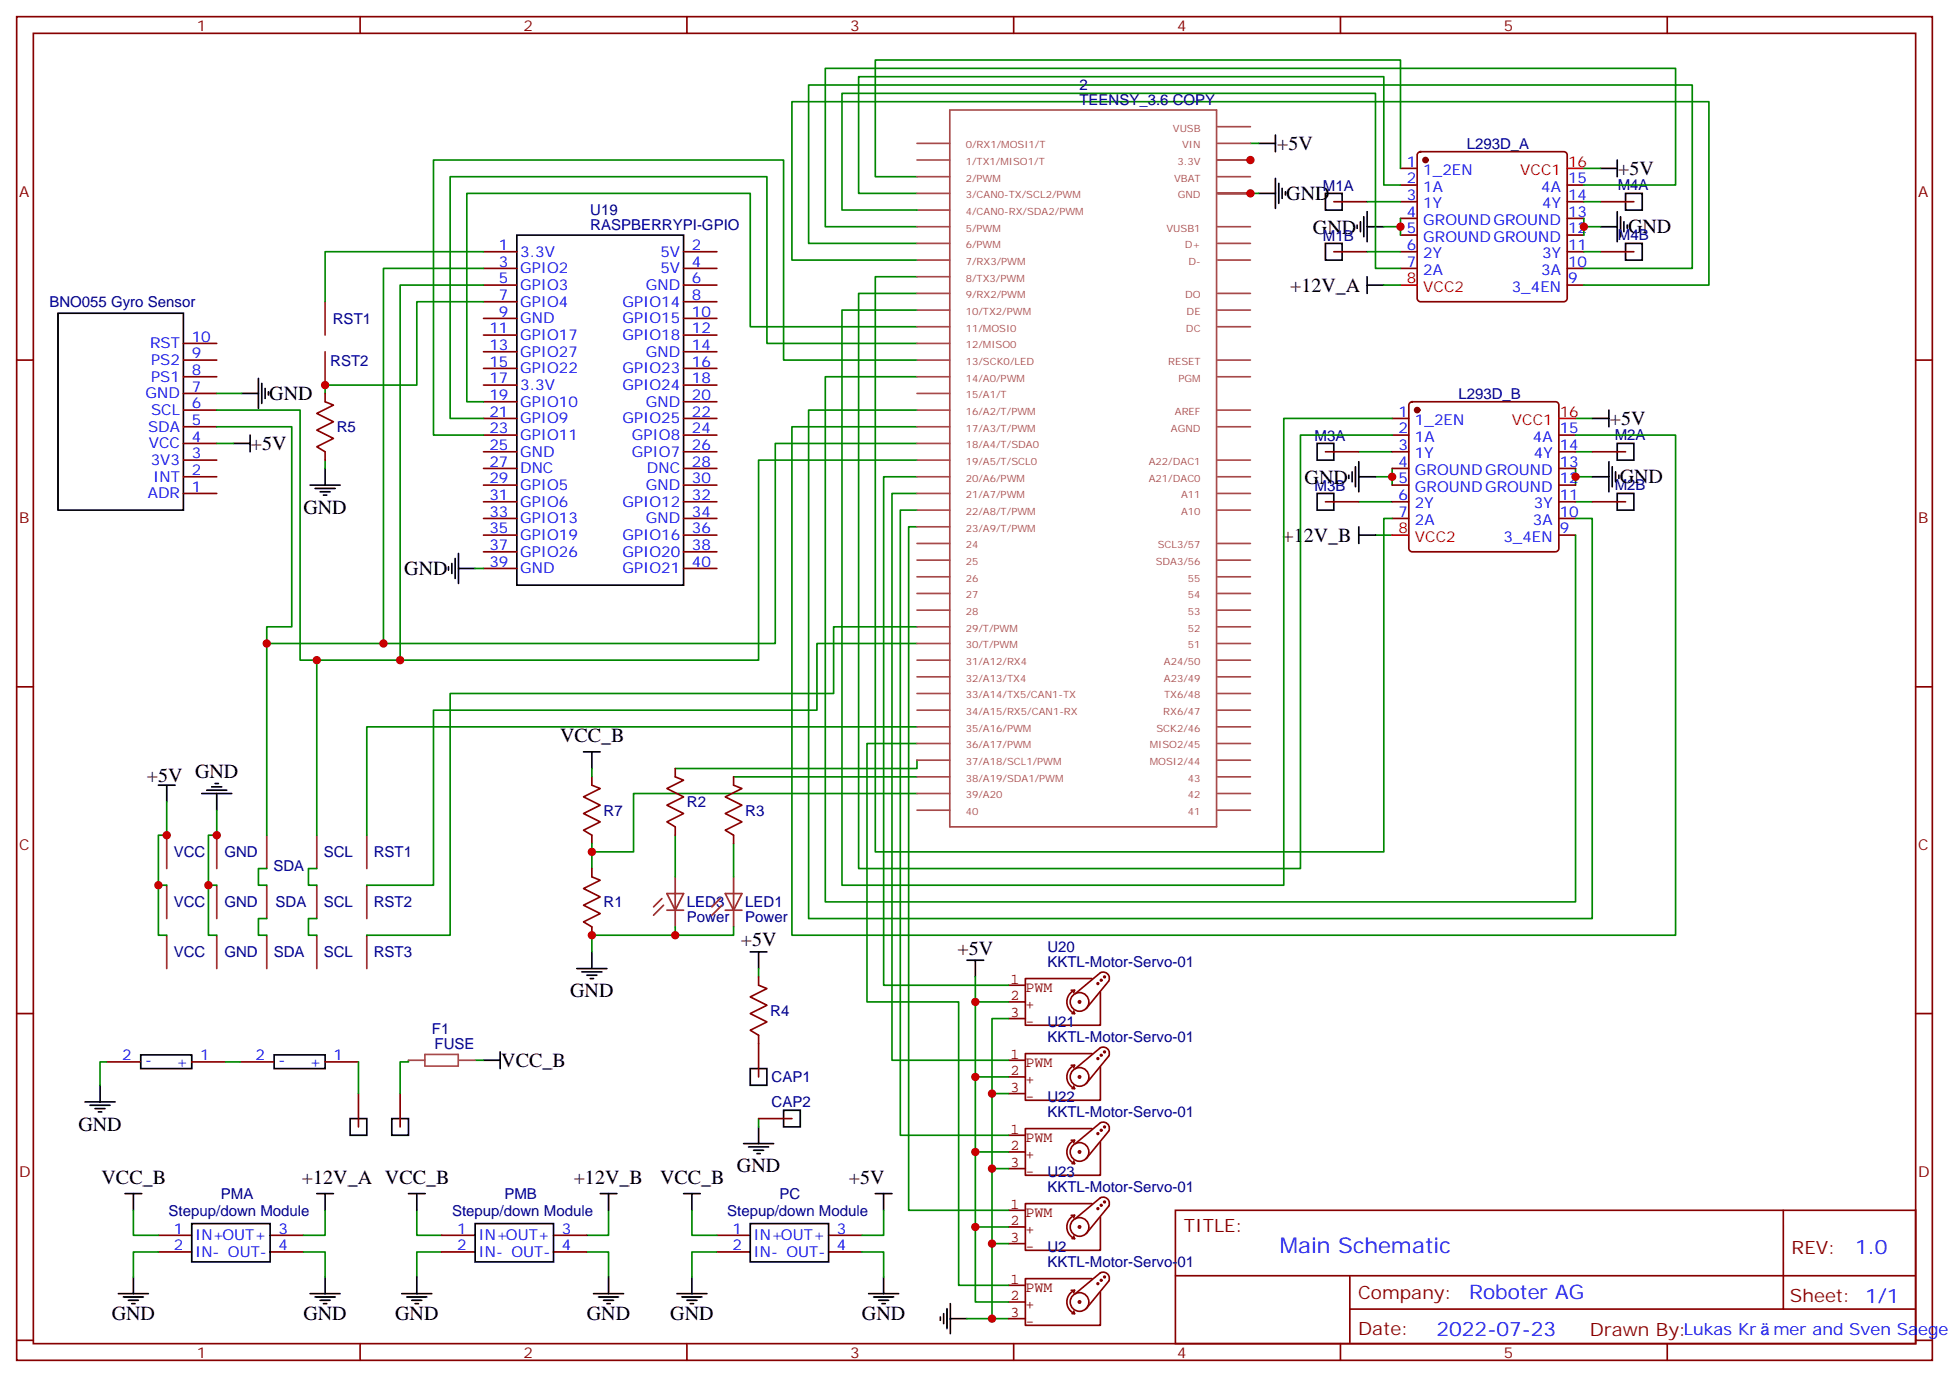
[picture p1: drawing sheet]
<svg xmlns="http://www.w3.org/2000/svg" width="412mm" height="292mm" viewBox="0 0 412 292" stroke-linecap="round" stroke-linejoin="round" font-family="sans-serif">
<g fill="none" stroke="#870000" stroke-width=".35">
<path d="M3.5 3.5h405.4v284.4h-405.4zM7.1 7.1h398.2v277.2h-398.2zM76.2 3.5v3.6M145.3 3.5v3.6M214.5 3.5v3.6M283.6 3.5v3.6M352.8 3.5v3.6M296.3 35.6h3.6M296.3 39.2h3.6M300.1 32.3l.5-.2h30.3a.71 .71 0 0 1 .7 .7v30.3a.76 .76 0 0 1-.7 .8h-30.3a.76 .76 0 0 1-.7-.8v-30.3zM331.6 39.2h3.5M102.3 53.3h7.1"/>
<path d="M102.3 56.8h7.1M144.6 53.3h7.1M144.6 56.8h7.1M282.2 42.7h7.1M282.2 53.3h7.1M296.3 42.7h3.6M296.3 46.2h3.6M296.3 49.7h3.6M296.3 53.3h3.6M296.3 56.8h3.6M331.6 42.7h3.5M331.6 46.2h3.5"/>
<path d="M331.6 49.7h3.5M331.6 53.3h3.5M331.6 56.8h3.5M338.7 42.7h7M338.7 53.3h7M3.5 76.2h3.6M38.8 76.2h7.1M38.8 79.7h7.1M38.8 72.7h7.1M102.3 60.3h7.1M102.3 63.9h7.1M102.3 67.4h7.1"/>
<path d="M102.3 70.9h7.1M102.3 74.4h7.1M102.3 78h7.1M144.6 60.3h7.1M144.6 63.9h7.1M144.6 67.4h7.1M144.6 70.9h7.1M144.6 74.4h7.1M144.6 78h7.1M331.6 60.3h3.5M405.3 76.2h3.6M38.8 97.4h7.1"/>
<path d="M38.8 93.8h7.1M38.8 90.3h7.1M38.8 86.8h7.1M38.8 83.3h7.1M68.8 83.3v1.7l1.8 .7-3.6 1.8 3.6 1.8-3.6 1.7 3.6 1.8-3.6 1.7 1.8 1.1v1.8M102.3 95.6h7.1M102.3 88.5h7.1M102.3 92.1h7.1M102.3 99.1h7.1M102.3 81.5h7.1M102.3 85h7.1M144.6 95.6h7.1"/>
<path d="M144.6 88.5h7.1M144.6 92.1h7.1M144.6 99.1h7.1M144.6 81.5h7.1M144.6 85h7.1M280.5 95.6h7M294.6 95.6h3.5M294.6 88.5h3.5M294.6 92.1h3.5M294.6 99.1h3.5M298.3 85.2l.5-.2h30.3a.71 .71 0 0 1 .7 .7v30.4a.76 .76 0 0 1-.7 .7h-30.3a.76 .76 0 0 1-.7-.7v-30.4zM329.8 95.6h3.6"/>
<path d="M329.8 92.1h3.6M329.8 99.1h3.6M336.9 95.6h7.1M38.8 100.9h7.1M38.8 104.4h7.1M102.3 106.2h7.1M102.3 102.7h7.1M102.3 109.7h7.1M102.3 113.2h7.1M102.3 116.8h7.1M144.6 106.2h7.1M144.6 102.7h7.1"/>
<path d="M144.6 109.7h7.1M144.6 113.2h7.1M144.6 116.8h7.1M280.5 106.2h7M294.6 106.2h3.5M294.6 102.7h3.5M294.6 109.7h3.5M329.8 106.2h3.6M329.8 102.7h3.6M329.8 109.7h3.6M329.8 113.2h3.6M336.9 106.2h7.1"/>
<path d="M102.3 120.3h7.1M144.6 120.3h7.1M3.5 145.3h3.6M405.3 145.3h3.6M125.2 164.4v1.8l1.8 .7-3.5 1.7 3.5 1.8-3.5 1.8 3.5 1.7-3.5 1.8 1.7 1v1.8M142.9 162.6v1.8l1.7 .7-3.5 1.8 3.5 1.7-3.5 1.8 3.5 1.8-3.5 1.7 1.8 1.1v1.7M155.2 164.4v1.8l1.8 .7-3.5 1.7 3.5 1.8-3.5 1.8 3.5 1.7-3.5 1.8 1.7 1v1.8M125.2 183.8v1.8l1.8 .7-3.5 1.7 3.5 1.8-3.5 1.8 3.5 1.7-3.5 1.8 1.7 1v1.8M3.5 214.5h3.6M160.5 206.7v1.8l1.8 .7-3.6 1.8 3.6 1.7-3.6 1.8 3.6 1.8-3.6 1.7 1.8 1.1v8.8M405.3 214.5h3.6M22.6 224.7h7"/>
<path d="M40.6 224.7h7M50.8 224.7h7.1M68.8 224.7h7M75.8 231.4v7.1M84.7 231.4v7.1M160.5 236.7h7.1M248.7 256.1h156.6v28.2h-156.6zM377.3 256.1v20.9M33.5 264.9h7.1M33.5 261.4h7.1M57.1 264.9h7.1M57.1 261.4h7.1"/>
<path d="M93.5 264.9h7M93.5 261.4h7M117.1 264.9h7.1M117.1 261.4h7.1M151.7 264.9h7M151.7 261.4h7M175.3 264.9h7.1M175.3 261.4h7.1M248.7 270h156.5M285.6 277h119.6M285.6 270v14.1M3.5 283.6h3.6"/>
<path d="M76.2 284.3v3.6M145.3 284.3v3.6M214.5 284.3v3.6M283.6 284.3v3.6M352.8 284.3v3.6M405.3 283.6h3.6"/>
</g>
<g fill="#870000" stroke="#870000" stroke-width=".35">
<circle cx="301.6" cy="33.9" r=".53"/>
<circle cx="299.9" cy="86.8" r=".53"/>
</g>
<path d="M331.6 35.6h3.5M296.3 60.3h3.6M329.8 88.5h3.6M294.6 113.2h3.5" fill="none" stroke="#f00" stroke-width=".35"/>
<g fill="none" stroke="#8c2424" stroke-width=".35">
<path d="M68.8 63.9v7M68.8 74.4v7.1M35.3 176.7v7.1M45.9 176.7v7.1M56.4 176.7v7.1M67 176.7v7.1M77.6 176.7v7.1M35.3 187.3v7.1M35.3 197.9v7.1M45.9 187.3v7.1M45.9 197.9v7.1M56.4 187.3v7.1"/>
<path d="M56.4 197.9v7.1M67 187.3v7.1M67 197.9v7.1M77.6 187.3v7.1M77.6 197.9v7.1M140.1 190.1l-1.8 1.8M140.4 191.6l-2.1 2.1M141.1 189.1h3.5l-1.7 3.5zM141.1 192.6h3.5M142.9 185.6v10.5M152.4 190.1l-1.8 1.8M152.8 191.6l-2.2 2.1"/>
<path d="M153.5 192.6h3.5M153.5 189.1h3.5l-1.8 3.5zM155.2 185.6v10.5"/>
</g>
<g fill="none" stroke="#000" stroke-width=".35">
<path d="M266.3 30.3h3.6M269.9 28.6v3.5M269.9 37.7v6.4M270.6 38.8v4.2M271.3 39.9v2.1M338.7 35.6h3.5M342.2 33.9v3.5M109.4 49.7h35.2v74.1h-35.2zM266.3 40.9h3.6M272 40.6v.7M280.5 51.5h3.5v3.5h-3.5zM280.5 40.9h3.5v3.5h-3.5z"/>
<path d="M287.2 47.6v.7M287.9 46.9v2.1M288.6 45.9v4.2M289.3 48h3.5M289.3 44.8v6.4M289.3 58.6v3.5M338.7 48h3.5M342.2 44.8v6.4M342.9 45.9v4.2M343.6 46.9v2.1M344 51.5h3.5v3.5h-3.5zM344 40.9h3.5v3.5h-3.5z"/>
<path d="M344.3 47.6v.7M12.3 66.3h26.5v41.6h-26.5zM289.3 60.3h3.5M49.4 93.8h3.5M51.2 83.3h3.5M52.9 92.1v3.5M54.7 80.1v6.3M55.4 81.1v4.3M56.1 82.2v2.1M56.8 82.9v.7M68.8 99.1v3.6M278.7 93.8h3.5v3.6h-3.5z"/>
<path d="M286.1 99.8v2.2M286.8 98.8v4.2M287.5 97.7v6.4M336.9 88.5h3.5M340.4 86.8v3.5M340.4 97.7v6.4M341.1 98.8v4.2M341.8 99.8v2.2M342.2 93.8h3.5v3.6h-3.5zM65.6 102.7h6.4M66.7 103.4h4.2M67.7 104.1h2.1"/>
<path d="M68.4 104.8h.7M94.9 119.9v.7M95.6 119.2v2.2M96.3 118.2v4.2M97 117.1v6.4M278.7 104.4h3.5v3.5h-3.5zM285.4 100.5v.7M287.5 113.2h3.5M287.5 111.5v3.5M287.5 100.9h3.5M336.9 100.9h3.5M342.2 104.4h3.5v3.5h-3.5z"/>
<path d="M342.5 100.5v.7M97 120.3h3.5M123.5 159.1h3.5M125.2 159.1v3.5M33.5 166.2h3.5M35.3 166.2v3.5M42.7 167.9h6.3M43.7 167.2h4.3M44.8 166.5h2.1M45.5 165.8h.7M45.9 167.9v3.5M122.1 205h6.3"/>
<path d="M123.1 205.7h4.3M124.2 206.4h2.1M124.9 207.1h.7M125.2 201.4v3.6M158.7 201.4h3.6M160.5 201.4v3.6M204.6 203.2h3.5M206.4 203.2v3.5M18 233.2h6.3M19 233.9h4.3M20.1 234.6h2.1M20.8 235.3h.7"/>
<path d="M21.2 229.7v3.5M29.8 223.2h10.8v2.9h-10.8zM58 223.2h10.8v2.9h-10.8zM74.1 236.7h3.5v3.5h-3.5zM82.9 236.7h3.5v3.5h-3.5zM102.3 224.4h3.5M105.8 222.6v3.5M158.7 226.1h3.6v3.6h-3.6zM160.5 238.5v3.5M165.8 235h3.5v3.5h-3.5zM26.5 252.6h3.5M28.2 252.6v3.5"/>
<path d="M40.6 258.9h16.5v8.2h-16.5zM67 252.6h3.6M68.8 252.6v3.5M86.4 252.6h3.6M88.2 252.6v3.5M100.5 258.9h16.6v8.2h-16.6zM127 252.6h3.5M128.8 252.6v3.5M144.6 252.6h3.6M146.4 252.6v3.5M157.3 242h6.4M158.4 242.7h4.2"/>
<path d="M158.7 258.9h16.6v8.2h-16.6zM159.5 243.4h2.1M160.2 244.1h.7M185.2 252.6h3.5M187 252.6v3.5M25 273.8h6.4M26.1 274.5h4.2M27.2 275.2h2.1M27.9 275.9h.7M28.2 270.2v3.6M65.6 273.8h6.4M66.7 274.5h4.2"/>
<path d="M67.7 275.2h2.1M68.4 275.9h.7M68.8 270.2v3.6M85 273.8h6.4M86.1 274.5h4.2M87.1 275.2h2.2M87.8 275.9h.7M88.2 270.2v3.6M125.6 273.8h6.3M126.6 274.5h4.3M127.7 275.2h2.1M128.4 275.9h.7"/>
<path d="M128.8 270.2v3.6M143.2 273.8h6.4M144.3 274.5h4.2M145.3 275.2h2.2M146 275.9h.8M146.4 270.2v3.6M183.8 273.8h6.3M184.9 274.5h4.2M185.9 275.2h2.1M186.6 275.9h.7M187 270.2v3.6M199 278.7v.7"/>
<path d="M199.7 278v2.1M200.4 276.9v4.3M201.1 279h3.5M201.1 275.9v6.3"/>
</g>
<g fill="none" stroke="#008700" stroke-width=".35">
<path d="M264.6 30.3h1.7M296.3 35.6v-22.9h-111.1v24.7h8.8M296.3 39.2h-3.5v-23h-111.1v24.7h12.3M335.1 39.2h19.4v-24.7h-179.9v33.5h19.4M335.1 35.6h3.6M102.3 56.8h-21.2v79.4M102.3 53.3h-33.5v10.6M194 51.5h-22.9v-33.5h187v38.8h-23M194 55h-26.4v-33.5h194v38.8h-26.5M194 58.6h-8.8v121.7h107.6v-70.6h1.8M194 44.4h-15.8v-24.6h112.8v37h5.3M264.6 40.9h1.7"/>
<path d="M289.3 42.7h7M289.3 53.3h7M292.8 48h3.5M296.3 46.2v3.5M335.1 46.2v3.5M335.1 48h3.6M335.1 42.7h3.6M335.1 53.3h3.6M102.3 60.3h-17.6v79.4M102.3 63.9h-14.1v17.6h-19.4v1.8M194 62.1h-12.3v121.7h93.5v-91.7h19.4M194 65.6h-15.8v121.7h93.4v-98.8h23"/>
<path d="M194 79.7h-19.4v111.2h158.8v-77.7M194 69.1h-35.3v-28.2h-59.9v44.1h3.5M194 72.7h-31.7v-35.3h-67.1v51.1h7.1M194 76.2h-28.2v-42.3h-74.1v58.2h10.6M292.8 60.3h3.5M45.9 90.3h15.8v42.3h-5.3v3.6M45.9 86.8h17.6v52.9h3.5M45.9 83.3h5.3M45.9 93.8h3.5M68.8 97.4v1.7M194 86.8h-22.9v107.6h165.8v-84.7h-3.5M194 90.3h-26.4v107.6h186.9v-105.8h-21.1"/>
<path d="M194 93.8h-30v42.4h-107.6v40.5M194 97.4h-33.5v42.3h-93.5v37M287.5 95.6h7.1M294.6 99.1v3.6M333.4 95.6h3.5M333.4 88.5h3.5M333.4 99.1v3.6M194 100.9h-7v107.6h26.4M194 104.4h-5.3v120h24.7M194 107.9h-3.5v132.3h22.9M194 111.5h-1.7v144.6h21.1M287.5 106.2h7.1"/>
<path d="M291 113.2h3.6M291 100.9h3.6M333.4 106.2h3.5M333.4 100.9h3.5M100.5 120.3h1.8M194 136.2h-21.1v14.1h-81.2v37h-14.1M194 132.6h-17.6v14.2h-81.2v51.1h-17.6M194 153.8h-116.4v22.9M194 157.3h-10.6v54.7h19.4v60h10.6M35.3 169.7v7h-1.8v10.6h1.8M45.9 171.4v5.3h-1.8v10.6h1.8M125.2 162.6v1.8"/>
<path d="M125.2 178.5v1.8M142.9 176.7v8.9M155.2 178.5v7.1M155.2 164.4h38.8M194 167.9h-59.9v12.4h-8.9v3.5M194 160.9v1.7h-51.1M33.5 187.3v10.6h1.8M44.1 187.3v10.6h1.8M56.4 183.8h-1.7v3.5h1.7M56.4 194.4h-1.7v3.5h1.7M67 183.8h-1.7v3.5h1.7M67 194.4h-1.7v3.5h1.7"/>
<path d="M142.9 196.1v1.8h-17.7v3.5M155.2 196.1v1.8h-12.3M160.5 205v1.7M206.4 206.7v52.9h7M206.4 212h7M213.4 215.5h-3.5v63.5h3.5M22.6 224.7h-1.4v5M47.6 224.7h3.2M75.8 224.7v6.7M86.4 224.4v.3h-1.7v6.7M100.5 224.4h1.8M160.5 236.7v1.8"/>
<path d="M206.4 227.9h7M209.9 231.4h3.5M28.2 256.1v5.3h5.3M68.8 256.1v5.3h-4.6M88.2 256.1v5.3h5.3M128.8 256.1v5.3h-4.6M146.4 256.1v5.3h5.3M187 256.1v5.3h-4.6M206.4 243.8h7M206.4 259.6v15.9h7M209.9 247.3h3.5M33.5 264.9h-5.3v5.3"/>
<path d="M64.2 264.9h4.6v5.3M93.5 264.9h-5.3v5.3M124.2 264.9h4.6v5.3M151.7 264.9h-5.3v5.3M182.4 264.9h4.6v5.3M204.6 279h5.3M209.9 263.2h3.5"/>
</g>
<g fill="none" stroke="#850000" stroke-width=".35">
<path d="M213.4 208.5h3.6M213.4 212h3.6M213.4 215.5h3.6M226.7 209.6h.7M226.8 214.5h.6M227.2 214l.2 .5M227.4 209.6l-.2 .5M227.4 209.6a2.68 2.68 0 0 0-1.7 2.4 2.68 2.68 0 0 0 1.7 2.5M227.5 210.3l5.3-4.5a1.31 1.31 0 0 1 1.6 .3 1.31 1.31 0 0 1 .2 1.5l-4.8 5.8M228.7 212l-.3-.2-.2 .2 .2 .3 .2-.1M230.4 212a1.98 1.98 0 0 0-2.9-1.7 1.98 1.98 0 0 0-.2 3.4 1.98 1.98 0 0 0 3.1-1.5M231.1 207.1h-14.1v9.9h15.8v-7.1"/>
<path d="M232.5 208.1l-.2-.1-.2 .1 .3 .2M233.2 207.4l-.2-.1-.2 .1 .3 .1M233.9 206.7l-.2-.1-.2 .1 .3 .1M213.4 224.4h3.6M213.4 227.9h3.6M213.4 231.4h3.6M226.7 225.4h.7l-.2 .6M226.8 230.4h.6M227.2 229.8l.2 .6M227.4 225.4a2.68 2.68 0 0 0-1.7 2.5 2.68 2.68 0 0 0 1.7 2.5M228.7 227.9l-.3-.3-.2 .3 .2 .2h.2M230.4 227.9a1.98 1.98 0 0 0-2.9-1.7 1.98 1.98 0 0 0-.2 3.4 1.98 1.98 0 0 0 3.1-1.5"/>
<path d="M231.1 223h-14.1v9.8h15.8v-7M231.1 238.8h-14.1v9.9h15.8v-7M232.5 224l-.2-.2-.2 .2 .3 .1M232.5 239.9l-.2-.2-.2 .2 .3 .1M232.8 221.7l-5.3 4.4M232.8 221.7a1.31 1.31 0 0 1 1.6 .3 1.31 1.31 0 0 1 .2 1.5l-4.8 5.8M233.2 223.3l-.2-.2-.2 .2 .3 .1M233.2 239.2l-.2-.2-.2 .2 .3 .1M233.9 222.6l-.2-.2-.2 .2 .3 .1M233.9 238.5l-.2-.2-.2 .2 .3 .1M213.4 240.2h3.6M213.4 243.8h3.6"/>
<path d="M213.4 247.3h3.6M213.4 256.1h3.6M213.4 259.6h3.6M226.7 241.3h.7M226.7 257.2h.7M226.8 246.2h.6M227.2 245.7l.2 .5M227.4 241.3l-.2 .5M227.4 257.2l-.2 .5M227.4 241.3a2.68 2.68 0 0 0-1.7 2.5 2.68 2.68 0 0 0 1.7 2.4M227.4 257.2a2.68 2.68 0 0 0-1.7 2.4 2.68 2.68 0 0 0 1.7 2.5M227.5 242l5.3-4.4a1.31 1.31 0 0 1 1.6 .2 1.31 1.31 0 0 1 .2 1.6l-4.8 5.8"/>
<path d="M227.5 257.9l5.3-4.4a1.31 1.31 0 0 1 1.6 .2 1.31 1.31 0 0 1 .2 1.5l-4.8 5.9M228.7 243.8l-.3-.3-.2 .3 .2 .2 .2-.1M228.7 259.6l-.3-.2-.2 .2 .2 .3 .2-.1M230.4 243.8a1.98 1.98 0 0 0-2.9-1.8 1.98 1.98 0 0 0-.2 3.4 1.98 1.98 0 0 0 3.1-1.5M230.4 259.6a1.98 1.98 0 0 0-2.9-1.7 1.98 1.98 0 0 0-.2 3.4 1.98 1.98 0 0 0 3.1-1.5M231.1 254.7h-14.1v9.9h15.8v-7.1M232.5 255.8l-.2-.2-.2 .2 .3 .1M233.2 255.1l-.2-.2-.2 .2 .3 .1M233.9 254.4l-.2-.2-.2 .2 .3 .1M213.4 263.2h3.6M213.4 272h3.6M213.4 275.5h3.6"/>
<path d="M213.4 279h3.6M226.7 273.1h.7M226.8 262.1h.6M226.8 278h.6M227.2 261.6l.2 .5M227.2 277.5l.2 .5M227.4 273.1l-.2 .5M227.4 273.1a2.68 2.68 0 0 0-1.7 2.4 2.68 2.68 0 0 0 1.7 2.5M227.5 273.8l5.3-4.5a1.31 1.31 0 0 1 1.6 .3 1.31 1.31 0 0 1 .2 1.5l-4.8 5.8M228.7 275.5l-.3-.2-.2 .2 .2 .3 .2-.1M230.4 275.5a1.98 1.98 0 0 0-2.9-1.7 1.98 1.98 0 0 0-.2 3.4 1.98 1.98 0 0 0 3.1-1.5M231.1 270.6h-14.1v9.9h15.8v-7.1"/>
<path d="M232.5 271.6l-.2-.1-.2 .1 .3 .2M233.2 270.9l-.2-.1-.2 .1 .3 .1M233.9 270.2l-.2-.1-.2 .1 .3 .1"/>
</g>
<g fill="none" stroke="#a64a4a" stroke-width=".35">
<path d="M194 30.3h7M194 33.9h7M194 37.4h7M201 23.3h56.4v151.7h-56.4zM257.6 30.3h7M257.6 33.9h7M257.6 37.4h7M257.6 26.8h7M194 40.9h7M194 44.4h7M194 48h7M194 51.5h7"/>
<path d="M194 55h7M194 58.6h7M257.6 40.9h7M257.6 48h7M257.6 51.5h7M257.6 55h7M194 62.1h7M194 65.6h7M194 69.1h7M194 72.7h7M194 76.2h7M194 79.7h7"/>
<path d="M257.6 62.1h7M257.6 65.6h7M257.6 69.1h7M257.6 76.2h7M257.6 79.7h7M194 83.3h7M194 86.8h7M194 90.3h7M194 93.8h7M194 97.4h7M257.6 86.8h7M257.6 90.3h7"/>
<path d="M257.6 97.4h7M194 100.9h7M194 104.4h7M194 107.9h7M194 111.5h7M194 115h7M194 118.5h7M257.6 100.9h7M257.6 104.4h7M257.6 107.9h7M257.6 115h7M257.6 118.5h7"/>
<path d="M194 122.1h7M194 125.6h7M194 129.1h7M194 132.6h7M194 136.2h7M194 139.7h7M257.6 122.1h7M257.6 125.6h7M257.6 129.1h7M257.6 132.6h7M257.6 136.2h7M257.6 139.7h7"/>
<path d="M194 143.2h7M194 146.8h7M194 150.3h7M194 153.8h7M194 157.3h7M257.6 143.2h7M257.6 146.8h7M257.6 150.3h7M257.6 153.8h7M257.6 157.3h7M194 160.9h7M194 164.4h7"/>
<path d="M194 167.9h7M194 171.4h7M257.6 160.9h7M257.6 164.4h7M257.6 167.9h7M257.6 171.4h7M86.4 224.4h3.5M89.9 223.1h7.1v2.5h-7.1zM97.1 224.4h3.4"/>
</g>
<g fill="#c00">
<circle cx="35.3" cy="176.7" r=".88"/>
<circle cx="33.5" cy="187.3" r=".88"/>
<circle cx="45.9" cy="176.7" r=".88"/>
<circle cx="44.1" cy="187.3" r=".88"/>
<circle cx="296.3" cy="48" r=".88"/>
<circle cx="335.1" cy="48" r=".88"/>
<circle cx="333.4" cy="100.9" r=".88"/>
<circle cx="294.6" cy="100.9" r=".88"/>
<circle cx="56.4" cy="136.2" r=".88"/>
<circle cx="67" cy="139.7" r=".88"/>
<circle cx="142.9" cy="197.9" r=".88"/>
<circle cx="81.1" cy="136.2" r=".88"/>
<circle cx="84.7" cy="139.7" r=".88"/>
<circle cx="206.4" cy="212" r=".88"/>
<circle cx="206.4" cy="227.9" r=".88"/>
<circle cx="206.4" cy="243.8" r=".88"/>
<circle cx="209.9" cy="247.3" r=".88"/>
<circle cx="209.9" cy="231.4" r=".88"/>
<circle cx="209.9" cy="263.2" r=".88"/>
<circle cx="68.8" cy="81.5" r=".88"/>
<circle cx="206.4" cy="259.6" r=".88"/>
<circle cx="209.9" cy="279" r=".88"/>
<circle cx="264.6" cy="33.9" r=".88"/>
<circle cx="264.6" cy="40.9" r=".88"/>
<circle cx="125.2" cy="180.3" r=".88"/>
<circle cx="125.2" cy="197.9" r=".88"/>
</g>
<text font-size="4.6" fill="#00f" x="270.8" y="265.1">Main Schematic</text>
<g font-size="4.2">
<text x="270.2" y="31.8">+5V</text>
<text x="342.4" y="37.1">+5V</text>
<text x="272.2" y="42.3">GND</text>
<text x="277.8" y="49.4">GND</text>
<text x="344.5" y="49.4">GND</text>
<text x="273" y="61.7">+12V_A</text>
<text x="57" y="84.7">GND</text>
<text x="340.6" y="90">+5V</text>
<text x="53.1" y="95.3">+5V</text>
<text x="276" y="102.3">GND</text>
<text x="342.7" y="102.3">GND</text>
<text x="64.2" y="108.8">GND</text>
<text x="271.4" y="114.7">+12V_B</text>
<text x="85.5" y="121.7">GND</text>
<text x="118.5" y="157">VCC_B</text>
<text x="31" y="165.5">+5V GND</text>
<text x="156.7" y="200.3">+5V</text>
<text x="202.6" y="202">+5V</text>
<text x="120.6" y="211">GND</text>
<text x="106.1" y="225.8">VCC_B</text>
<text x="16.6" y="239.3">GND</text>
<text x="21.5" y="250.5">VCC_B</text>
<text x="63.9" y="250.5">+12V_A VCC_B</text>
<text x="121.4" y="250.5">+12V_B</text>
<text x="139.7" y="250.5">VCC_B</text>
<text x="155.9" y="248.1">GND</text>
<text x="179.6" y="250.5">+5V</text>
<text x="23.6" y="279.4">GND</text>
<text x="64.2" y="279.4">GND</text>
<text x="83.6" y="279.4">GND</text>
<text x="124.2" y="279.4">GND</text>
<text x="141.8" y="279.4">GND</text>
<text x="182.4" y="279.4">GND</text>
</g>
<g font-size="4.2" fill="#00f">
<text x="392.5" y="265.4">1.0</text>
<text x="310.9" y="274.9">Roboter AG</text>
<text x="304" y="282.7">2022-07-23</text>
</g>
<g font-size="3.9" fill="#800">
<text x="250.5" y="260.7">TITLE:</text>
<text x="379.1" y="265.4">REV:</text>
<text x="287.4" y="274.9">Company:</text>
<text x="378.7" y="275.5">Sheet: 1/1</text>
<text x="287.4" y="282.6">Date:</text>
<text x="336.4" y="282.7">Drawn By:Lukas Kr</text>
</g>
<text font-size="3.5" fill="#00f" x="375.2" y="282.6">mer and Sven Saeger</text>
<g font-size="3.2" fill="#800">
<text x="41.6" y="6.5">1</text>
<text x="110.8" y="6.5">2</text>
<text x="179.9" y="6.5">3</text>
<text x="249.1" y="6.5">4</text>
<text x="318.2" y="6.5">5</text>
<text x="4.1" y="41.6">A</text>
<text x="405.9" y="41.6">A</text>
<text x="4.1" y="110.8">B</text>
<text x="405.9" y="110.8">B</text>
<text x="4.1" y="179.9">C</text>
<text x="405.9" y="179.9">C</text>
<text x="4.1" y="249.1">D</text>
<text x="405.9" y="249.1">D</text>
<text x="41.6" y="287.3">1</text>
<text x="110.8" y="287.3">2</text>
<text x="179.9" y="287.3">3</text>
<text x="249.1" y="287.3">4</text>
<text x="318.2" y="287.3">5</text>
</g>
<g font-size="3.2" fill="#000080">
<text x="228.4" y="22.2">TEENSY_3.6 COPY</text>
<text x="228.4" y="19.1">2</text>
<text x="310.4" y="31.5">L293D_A</text>
<text x="279.9" y="40.3">M1A</text>
<text x="342.3" y="40.3">M4A</text>
<text x="124.9" y="45.5">U19</text>
<text x="124.9" y="48.7">RASPBERRYPI-GPIO</text>
<text x="279.9" y="50.9">M1B</text>
<text x="342.3" y="50.9">M4B</text>
<text x="10.5" y="65">BNO055 Gyro Sensor</text>
<text x="70.4" y="68.6">RST1</text>
<text x="69.9" y="77.4">RST2</text>
<text x="308.6" y="84.4">L293D_B</text>
<text x="71.3" y="91.4">R5</text>
<text x="278.2" y="93.2">M3A</text>
<text x="341.7" y="93.2">M2A</text>
<text x="278.2" y="103.8">M3B</text>
<text x="341.7" y="103.8">M2B</text>
<text x="127.7" y="172.6">R7</text>
<text x="145.3" y="170.8">R2</text>
<text x="157.7" y="172.6">R3</text>
<text x="36.8" y="181.4">VCC</text>
<text x="47.5" y="181.4">GND</text>
<text x="57.9" y="184.2">SDA</text>
<text x="68.5" y="181.4">SCL</text>
<text x="79.1" y="181.4">RST1</text>
<text x="36.8" y="192">VCC</text>
<text x="58.3" y="192">SDA</text>
<text x="68.5" y="192">SCL</text>
<text x="79.1" y="192">RST2</text>
<text x="127.7" y="192">R1</text>
<text x="47.5" y="192">GND</text>
<text x="145.3" y="195.2">Power</text>
<text x="145.3" y="192">LED3</text>
<text x="157.7" y="195.2">Power</text>
<text x="157.7" y="192">LED1</text>
<text x="36.8" y="202.6">VCC</text>
<text x="47.5" y="202.6">GND</text>
<text x="57.9" y="202.6">SDA</text>
<text x="68.5" y="202.6">SCL</text>
<text x="79.1" y="202.6">RST3</text>
<text x="221.6" y="201.4">U20</text>
<text x="221.6" y="204.6">KKTL-Motor-Servo-01</text>
<text x="163" y="214.9">R4</text>
<text x="91.4" y="218.8">F1</text>
<text x="91.9" y="222">FUSE</text>
<text x="221.6" y="220.5">KKTL-Motor-Servo-01</text>
<text x="221.6" y="217.3">U21</text>
<text x="163.3" y="229">CAP1</text>
<text x="221.6" y="233.2">U22</text>
<text x="163.3" y="234.3">CAP2</text>
<text x="221.6" y="236.4">KKTL-Motor-Servo-01</text>
<text x="221.6" y="249.1">U23</text>
<text x="35.7" y="257.3">Stepup/down Module</text>
<text x="46.8" y="253.7">PMA</text>
<text x="95.7" y="257.3">Stepup/down Module</text>
<text x="106.7" y="253.7">PMB</text>
<text x="153.9" y="257.3">Stepup/down Module</text>
<text x="164.9" y="253.7">PC</text>
<text x="221.6" y="252.2">KKTL-Motor-Servo-01</text>
<text x="221.6" y="268.1">KKTL-Motor-Servo-01</text>
<text x="221.6" y="264.9">U2</text>
</g>
<g font-size="3.2" fill="#00f">
<text x="297.7" y="35.3">1</text>
<text x="297.7" y="38.8">2</text>
<text x="301.2" y="37">1_2EN</text>
<text x="301.2" y="40.6">1A</text>
<text x="326.1" y="40.6">4A</text>
<text x="331.8" y="38.8">15</text>
<text x="297.7" y="42.3">3</text>
<text x="297.7" y="45.9">4</text>
<text x="301.2" y="44.1">1Y</text>
<text x="301.2" y="47.6">GROUNDGROUND</text>
<text x="326.3" y="44.1">4Y</text>
<text x="331.8" y="45.9">13</text>
<text x="331.8" y="42.3">14</text>
<text x="105.6" y="52.9">1</text>
<text x="146.4" y="52.9">2</text>
<text x="297.7" y="49.4">5</text>
<text x="297.7" y="52.9">6</text>
<text x="301.2" y="51.2">GROUNDGROUND</text>
<text x="331.8" y="52.9">11</text>
<text x="331.8" y="49.4">12</text>
<text x="105.6" y="56.4">3</text>
<text x="105.6" y="60">5</text>
<text x="110.1" y="54.3">3.3V</text>
<text x="110.1" y="57.9">GPIO2</text>
<text x="139.7" y="54.3">5V</text>
<text x="139.7" y="57.9">5V</text>
<text x="146.4" y="56.4">4</text>
<text x="146.4" y="60">6</text>
<text x="297.7" y="56.4">7</text>
<text x="301.2" y="54.7">2Y</text>
<text x="301.2" y="58.2">2A</text>
<text x="326.1" y="58.2">3A</text>
<text x="326.3" y="54.7">3Y</text>
<text x="331.8" y="60">9</text>
<text x="331.8" y="56.4">10</text>
<text x="105.6" y="63.5">7</text>
<text x="110.1" y="61.4">GPIO3</text>
<text x="110.1" y="64.9">GPIO4</text>
<text x="131.7" y="64.9">GPIO14</text>
<text x="136.7" y="61.4">GND</text>
<text x="146.4" y="63.5">8</text>
<text x="319.9" y="61.7">3_4EN</text>
<text x="103.6" y="70.6">11</text>
<text x="105.6" y="67">9</text>
<text x="110.1" y="68.4">GND</text>
<text x="110.1" y="72">GPIO17</text>
<text x="131.7" y="68.4">GPIO15</text>
<text x="131.7" y="72">GPIO18</text>
<text x="146.4" y="67">10</text>
<text x="146.4" y="70.6">12</text>
<text x="31.8" y="73.7">RST</text>
<text x="32" y="77.3">PS2</text>
<text x="40.6" y="75.8">9</text>
<text x="40.6" y="72.3">10</text>
<text x="103.6" y="74.1">13</text>
<text x="103.6" y="77.6">15</text>
<text x="110.1" y="75.5">GPIO27</text>
<text x="136.7" y="75.5">GND</text>
<text x="146.4" y="74.1">14</text>
<text x="146.4" y="77.6">16</text>
<text x="32" y="80.8">PS1</text>
<text x="40.6" y="82.9">7</text>
<text x="40.6" y="79.4">8</text>
<text x="103.6" y="81.1">17</text>
<text x="110.1" y="79">GPIO22</text>
<text x="110.1" y="82.5">3.3V</text>
<text x="131.7" y="79">GPIO23</text>
<text x="131.7" y="82.5">GPIO24</text>
<text x="146.4" y="81.1">18</text>
<text x="30.8" y="84.3">GND</text>
<text x="32" y="87.8">SCL</text>
<text x="40.6" y="90">5</text>
<text x="40.6" y="86.4">6</text>
<text x="103.6" y="84.7">19</text>
<text x="103.6" y="88.2">21</text>
<text x="110.1" y="86.1">GPIO10</text>
<text x="110.1" y="89.6">GPIO9</text>
<text x="131.7" y="89.6">GPIO25</text>
<text x="136.7" y="86.1">GND</text>
<text x="146.4" y="84.7">20</text>
<text x="146.4" y="88.2">22</text>
<text x="295.9" y="88.2">1</text>
<text x="299.4" y="90">1_2EN</text>
<text x="31.3" y="91.4">SDA</text>
<text x="31.5" y="94.9">VCC</text>
<text x="40.6" y="93.5">4</text>
<text x="103.6" y="91.7">23</text>
<text x="103.6" y="95.2">25</text>
<text x="110.1" y="93.1">GPIO11</text>
<text x="133.7" y="93.1">GPIO8</text>
<text x="146.4" y="91.7">24</text>
<text x="146.4" y="95.2">26</text>
<text x="295.9" y="91.7">2</text>
<text x="295.9" y="95.2">3</text>
<text x="299.4" y="93.5">1A</text>
<text x="324.4" y="93.5">4A</text>
<text x="330" y="95.2">14</text>
<text x="330" y="91.7">15</text>
<text x="31.9" y="98.4">3V3</text>
<text x="32.4" y="102">INT</text>
<text x="40.6" y="100.5">2</text>
<text x="40.6" y="97">3</text>
<text x="103.6" y="98.8">27</text>
<text x="110.1" y="96.7">GND</text>
<text x="110.1" y="100.2">DNC</text>
<text x="133.7" y="96.7">GPIO7</text>
<text x="136.9" y="100.2">DNC</text>
<text x="146.4" y="98.8">28</text>
<text x="295.9" y="98.8">4</text>
<text x="299.4" y="97">1Y</text>
<text x="299.4" y="100.5">GROUNDGROUND</text>
<text x="324.6" y="97">4Y</text>
<text x="330" y="98.8">13</text>
<text x="31.3" y="105.5">ADR</text>
<text x="40.6" y="104.1">1</text>
<text x="103.6" y="102.3">29</text>
<text x="103.6" y="105.8">31</text>
<text x="110.1" y="103.7">GPIO5</text>
<text x="110.1" y="107.2">GPIO6</text>
<text x="131.7" y="107.2">GPIO12</text>
<text x="136.7" y="103.7">GND</text>
<text x="146.4" y="102.3">30</text>
<text x="146.4" y="105.8">32</text>
<text x="295.9" y="102.3">5</text>
<text x="295.9" y="105.8">6</text>
<text x="299.4" y="104.1">GROUNDGROUND</text>
<text x="299.4" y="107.6">2Y</text>
<text x="324.6" y="107.6">3Y</text>
<text x="330" y="105.8">11</text>
<text x="330" y="102.3">12</text>
<text x="103.6" y="109.4">33</text>
<text x="103.6" y="112.9">35</text>
<text x="110.1" y="110.8">GPIO13</text>
<text x="136.7" y="110.8">GND</text>
<text x="146.4" y="109.4">34</text>
<text x="146.4" y="112.9">36</text>
<text x="295.9" y="109.4">7</text>
<text x="299.4" y="111.1">2A</text>
<text x="324.4" y="111.1">3A</text>
<text x="330" y="112.9">9</text>
<text x="330" y="109.4">10</text>
<text x="103.6" y="116.4">37</text>
<text x="103.6" y="119.9">39</text>
<text x="110.1" y="114.3">GPIO19</text>
<text x="110.1" y="117.8">GPIO26</text>
<text x="131.7" y="114.3">GPIO16</text>
<text x="131.7" y="117.8">GPIO20</text>
<text x="146.4" y="116.4">38</text>
<text x="146.4" y="119.9">40</text>
<text x="318.1" y="114.7">3_4EN</text>
<text x="110.1" y="121.4">GND</text>
<text x="131.7" y="121.4">GPIO21</text>
<text x="25.9" y="224.4">2</text>
<text x="30.7" y="225.4">-</text>
<text x="37.3" y="225.8">+</text>
<text x="42.3" y="224.4">1</text>
<text x="54.1" y="224.4">2</text>
<text x="58.9" y="225.4">-</text>
<text x="65.5" y="225.8">+</text>
<text x="70.6" y="224.4">1</text>
<text x="36.8" y="261.1">1</text>
<text x="41.3" y="262.5">IN+OUT+</text>
<text x="58.9" y="261.1">3</text>
<text x="96.8" y="261.1">1</text>
<text x="101.2" y="262.5">IN+OUT+</text>
<text x="118.9" y="261.1">3</text>
<text x="155" y="261.1">1</text>
<text x="159.5" y="262.5">IN+OUT+</text>
<text x="177.1" y="261.1">3</text>
<text x="36.8" y="264.6">2</text>
<text x="41.3" y="266">IN- OUT-</text>
<text x="58.9" y="264.6">4</text>
<text x="96.8" y="264.6">2</text>
<text x="101.2" y="266">IN- OUT-</text>
<text x="118.9" y="264.6">4</text>
<text x="155" y="264.6">2</text>
<text x="159.5" y="266">IN- OUT-</text>
<text x="177.1" y="264.6">4</text>
</g>
<g font-size="3.2" fill="#f00">
<text x="331.8" y="35.3">16</text>
<text x="321.7" y="37">VCC1</text>
<text x="297.7" y="60">8</text>
<text x="301.2" y="61.7">VCC2</text>
<text x="319.9" y="90">VCC1</text>
<text x="330" y="88.2">16</text>
<text x="295.9" y="112.9">8</text>
<text x="299.4" y="114.7">VCC2</text>
</g>
<g font-size="3.2" fill="#840000">
<text x="213.8" y="208.1">1</text>
<text x="217" y="210">PWM</text>
<text x="213.8" y="211.7">2</text>
<text x="213.8" y="215.2">3</text>
<text x="217" y="213.5">+</text>
<text x="217" y="217">-</text>
<text x="213.8" y="224">1</text>
<text x="213.8" y="227.5">2</text>
<text x="217" y="225.9">PWM</text>
<text x="213.8" y="231.1">3</text>
<text x="217" y="229.4">+</text>
<text x="217" y="232.9">-</text>
<text x="213.8" y="239.9">1</text>
<text x="213.8" y="243.4">2</text>
<text x="217" y="241.7">PWM</text>
<text x="217" y="245.3">+</text>
<text x="213.8" y="246.9">3</text>
<text x="217" y="248.8">-</text>
<text x="213.8" y="255.8">1</text>
<text x="217" y="257.6">PWM</text>
<text x="213.8" y="259.3">2</text>
<text x="213.8" y="262.8">3</text>
<text x="217" y="261.1">+</text>
<text x="217" y="264.7">-</text>
<text x="213.8" y="271.6">1</text>
<text x="213.8" y="275.2">2</text>
<text x="217" y="273.5">PWM</text>
<text x="213.8" y="278.7">3</text>
<text x="217" y="277">+</text>
<text x="217" y="280.5">-</text>
</g>
<g font-size="2.1" fill="#a54b4b">
<text x="248.2" y="27.9">VUSB</text>
<text x="204.3" y="31.4">0/RX1/MOSI1/T</text>
<text x="204.3" y="34.9">1/TX1/MISO1/T</text>
<text x="249.2" y="34.9">3.3V</text>
<text x="250.1" y="31.4">VIN</text>
<text x="204.3" y="38.4">2/PWM</text>
<text x="204.3" y="42">3/CAN0-TX/SCL2/PWM</text>
<text x="248.4" y="38.4">VBAT</text>
<text x="249.2" y="42">GND</text>
<text x="204.3" y="45.5">4/CAN0-RX/SDA2/PWM</text>
<text x="204.3" y="49">5/PWM</text>
<text x="204.3" y="52.5">6/PWM</text>
<text x="246.8" y="49">VUSB1</text>
<text x="250.7" y="52.5">D+</text>
<text x="204.3" y="56.1">7/RX3/PWM</text>
<text x="204.3" y="59.6">8/TX3/PWM</text>
<text x="251.5" y="56.1">D-</text>
<text x="204.3" y="63.1">9/RX2/PWM</text>
<text x="250.8" y="63.1">DO</text>
<text x="204.3" y="66.7">10/TX2/PWM</text>
<text x="204.3" y="70.2">11/MOSI0</text>
<text x="250.9" y="70.2">DC</text>
<text x="251.1" y="66.7">DE</text>
<text x="204.3" y="73.7">12/MISO0</text>
<text x="204.3" y="77.2">13/SCK0/LED</text>
<text x="247.2" y="77.2">RESET</text>
<text x="204.3" y="80.8">14/A0/PWM</text>
<text x="249.4" y="80.8">PGM</text>
<text x="204.3" y="84.3">15/A1/T</text>
<text x="204.3" y="87.8">16/A2/T/PWM</text>
<text x="248.6" y="87.8">AREF</text>
<text x="204.3" y="91.4">17/A3/T/PWM</text>
<text x="204.3" y="94.9">18/A4/T/SDA0</text>
<text x="247.8" y="91.4">AGND</text>
<text x="204.3" y="98.4">19/A5/T/SCL0</text>
<text x="204.3" y="101.9">20/A6/PWM</text>
<text x="243.1" y="101.9">A21/DAC0</text>
<text x="243.1" y="98.4">A22/DAC1</text>
<text x="204.3" y="105.5">21/A7/PWM</text>
<text x="249.9" y="105.5">A11</text>
<text x="204.3" y="109">22/A8/T/PWM</text>
<text x="204.3" y="112.5">23/A9/T/PWM</text>
<text x="249.9" y="109">A10</text>
<text x="204.3" y="116">24</text>
<text x="204.3" y="119.6">25</text>
<text x="244.5" y="119.6">SDA3/56</text>
<text x="245" y="116">SCL3/57</text>
<text x="204.3" y="123.1">26</text>
<text x="251.4" y="123.1">55</text>
<text x="204.3" y="126.6">27</text>
<text x="204.3" y="130.2">28</text>
<text x="251.4" y="130.2">53</text>
<text x="251.4" y="126.6">54</text>
<text x="204.3" y="133.7">29/T/PWM</text>
<text x="204.3" y="137.2">30/T/PWM</text>
<text x="251.4" y="137.2">51</text>
<text x="251.4" y="133.7">52</text>
<text x="204.3" y="140.7">31/A12/RX4</text>
<text x="246.3" y="140.7">A24/50</text>
<text x="204.3" y="144.3">32/A13/TX4</text>
<text x="204.3" y="147.8">33/A14/TX5/CAN1-TX</text>
<text x="246.3" y="144.3">A23/49</text>
<text x="246.3" y="147.8">TX6/48</text>
<text x="204.3" y="151.3">34/A15/RX5/CAN1-RX</text>
<text x="204.3" y="154.9">35/A16/PWM</text>
<text x="244.7" y="154.9">SCK2/46</text>
<text x="246.1" y="151.3">RX6/47</text>
<text x="204.3" y="158.4">36/A17/PWM</text>
<text x="204.3" y="161.9">37/A18/SCL1/PWM</text>
<text x="243.3" y="158.4">MISO2/45</text>
<text x="243.3" y="161.9">MOSI2/44</text>
<text x="204.3" y="165.4">38/A19/SDA1/PWM</text>
<text x="251.4" y="165.4">43</text>
<text x="204.3" y="169">39/A20</text>
<text x="204.3" y="172.5">40</text>
<text x="251.4" y="172.5">41</text>
<text x="251.4" y="169">42</text>
</g>
</svg>
